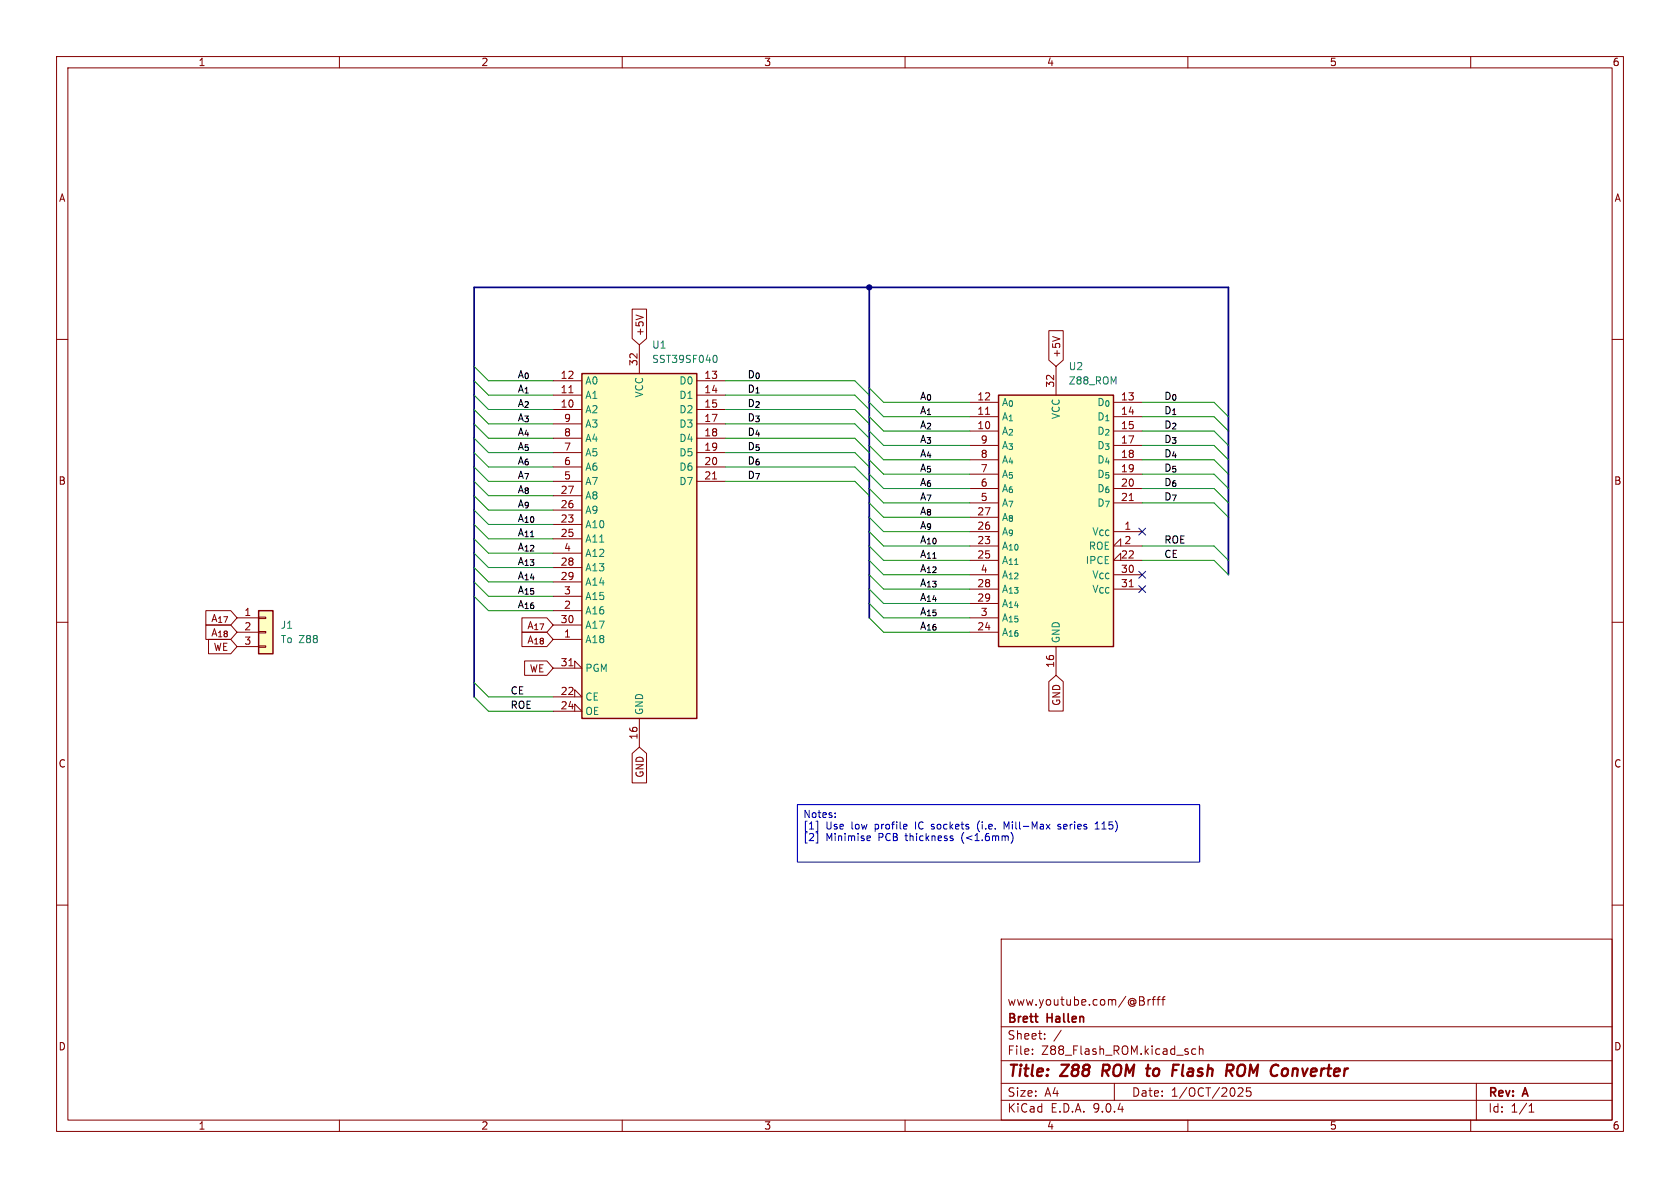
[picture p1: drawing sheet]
<svg xmlns="http://www.w3.org/2000/svg" width="297mm" height="210mm" viewBox="0 0 297 210" stroke-linecap="round" stroke-linejoin="round" font-family="sans-serif">
<g fill="none" stroke="#840000" stroke-width=".18">
<path d="M10 10h277v190h-277zM12 12h273v186h-273zM60 10v2M110 10v2M160 10v2M210 10v2M260 10v2M10 60h2M285 60h2M10 110h2M285 110h2M10 160h2"/>
<path d="M177 166h108v32h-108zM202.2 177.1v.5M203 176.7v1M203.4 176.7l-.3 .1-.1 .2M203.7 176.7h.5M204.2 176.2l-.3 .2v1.3M204.5 176.7h.6M205.1 176.2l-.4 .2v1.3M205.4 176.7h.6M206 176.2l-.4 .2v1.3M285 160h2M60 198v2"/>
<path d="M110 198v2M160 198v2M177 194.5h108M177 191.5h108M177 187.5h108M177 181.5h108M182.5 186.3v.1M182.5 185.5v.1M184.7 183.6v.1M184.7 182.8v.1M187.6 182.1l-1.3 2M197 191.5v3"/>
<path d="M210 198v2M211.4 185.5l-.4-.1-.3 .3v.4l.1 .2h.6M212 185.5l.2-.1 .4 .1 .1 .9M212 184.9v1.5M219 192.4l.5-.1 .2 .1v.3l-.9 1.1h.9M221.1 192.3h-.7l-.1 .7 .2-.1h.5l.2 .3-.1 .5-.2 .1-.6-.1M260 198v2M261 191.5v6.5M270.3 196.6h.9M270.3 195.5l.4-.4v1.5"/>
</g>
<path d="M195.1 188.2l-.3 2M207.5 188.2h.9M217.9 188.3a.53 .53 0 0 1 0 .8M219.4 188.2l-.2 .1a1.48 1.48 0 0 0-.3 1.8l.6 .1" fill="none" stroke="#840000" stroke-width=".4"/>
<path d="M45.7 108h2.6v7.6h-2.6z" fill="#ffffc2"/>
<path d="M45.7 108h2.6v7.6h-2.6z" fill="none" stroke="#840000" stroke-width=".25"/>
<path d="M41.9 109.2h3.8M41.9 111.8h3.8M41.9 114.3h3.8M45.7 109.1h1.3v.2h-1.3zM45.7 111.6h1.3v.3h-1.3zM45.7 114.2h1.3v.2h-1.3z" fill="none" stroke="#840000" stroke-width=".18"/>
<path d="M102.9 66h20.3v61h-20.3z" fill="#ffffc2"/>
<path d="M102.9 66h20.3v61h-20.3z" fill="none" stroke="#840000" stroke-width=".25"/>
<g fill="none" stroke="#840000" stroke-width=".18">
<path d="M97.8 67.3h5.1M97.8 69.9h5.1M97.8 72.4h5.1M97.8 74.9h5.1M97.8 77.5h5.1M100.6 69.4h.7M113 61v5M123.2 67.3h5.1M123.2 69.9h5.1M123.2 72.4h5.1M123.2 74.9h5.1M123.2 77.5h5.1"/>
<path d="M97.8 80h5.1M97.8 82.6h5.1M97.8 85.1h5.1M97.8 87.6h5.1M97.8 90.2h5.1M97.8 92.7h5.1M97.8 95.3h5.1M97.8 97.8h5.1M123.2 80h5.1M123.2 82.6h5.1M123.2 85.1h5.1M126 84.7h.7"/>
<path d="M97.8 118.1h5.1l-1.3-1.3v1.3M97.8 100.3h5.1M97.8 102.9h5.1M97.8 105.4h5.1M97.8 108h5.1M97.8 110.5h5.1M97.8 113h5.1M100.6 117.7h.7M97.8 123.2h5.1l-1.3-1.3v1.3M97.8 125.7h5.1l-1.3-1.2v1.2M113 127v5.1"/>
</g>
<path d="M126.4 62.8a.68 .68 0 0 1 .4 .6 .68 .68 0 0 1-.4 .7" fill="none" stroke="#008484" stroke-width=".18"/>
<path d="M176.5 69.9h20.3v44.4h-20.3z" fill="#ffffc2"/>
<path d="M176.5 69.9h20.3v44.4h-20.3z" fill="none" stroke="#840000" stroke-width=".25"/>
<g fill="none" stroke="#840000" stroke-width=".18">
<path d="M111.8 54.6h2.5v5.2l-1.3 1.2-1.2-1.2zM112.4 55.7l1.3 .4M185.4 58.5h2.6v5.2l-1.3 1.1-1.3-1.1zM186.1 59.5l1.3 .4M171.4 71.1h5.1M171.4 73.7h5.1M171.4 76.2h5.1M171.4 78.7h5.1M174.2 73.2h.8M186.7 64.8v5.1M196.8 71.1h5.1M196.8 73.7h5.1"/>
<path d="M196.8 76.2h5.1M196.8 78.7h5.1M171.4 81.3h5.1M171.4 83.8h5.1M171.4 86.4h5.1M171.4 88.9h5.1M171.4 91.4h5.1M171.4 94h5.1M171.4 96.5h5.1M171.4 99.1h5.1M196.8 81.3h5.1M196.8 83.8h5.1"/>
<path d="M196.8 86.4h5.1M196.8 88.9h5.1M196.8 94h5.1M198.1 96.5v-1.2l-1.3 1.2h5.1M198.1 99.1v-1.3l-1.3 1.3h5.1M199.6 88.5h.8M36.4 110.5h4.4l1.1 1.3-1.1 1.2h-4.4zM36.4 107.9h4.4l1.1 1.3-1.1 1.3h-4.4zM36.9 113h3.9l1.1 1.3-1.1 1.3h-3.9zM92.3 109.2h4.4l1.1 1.3-1.1 1.3h-4.4zM92.3 111.8h4.4l1.1 1.2-1.1 1.3h-4.4zM92.7 116.8h4l1.1 1.3-1.1 1.3h-4z"/>
<path d="M171.4 101.6h5.1M171.4 104.1h5.1M171.4 106.7h5.1M171.4 109.2h5.1M171.4 111.8h5.1M186.7 114.3v5.1M196.8 101.6h5.1M196.8 104.1h5.1M199.6 103.7h.8M111.8 133.2l1.2-1.1 1.3 1.1v5.2h-2.5zM185.4 120.5l1.3-1.1 1.3 1.1v5.2h-2.6z"/>
</g>
<path d="M153.7 50.8v58.4M217.2 101.6v-50.8h-133.4v72.4" fill="none" stroke="#000084" stroke-width=".3"/>
<g fill="none" stroke="#008400" stroke-width=".18">
<path d="M83.8 67.3l2.6 2.6h11.4M83.8 69.9l2.6 2.5h11.4M83.8 72.4l2.6 2.5h11.4M83.8 64.8l2.6 2.5h11.4M83.8 74.9l2.6 2.6h11.4M83.8 77.5l2.6 2.5h11.4M128.3 69.9h22.8l2.6 2.5M128.3 72.4h22.8l2.6 2.5M128.3 74.9h22.8l2.6 2.6M128.3 67.3h22.8l2.6 2.6M128.3 77.5h22.8l2.6 2.5M153.7 68.6l2.5 2.5h15.2"/>
<path d="M153.7 71.1l2.5 2.6h15.2M153.7 78.7l2.5 2.6h15.2M153.7 76.2l2.5 2.5h15.2M153.7 73.7l2.5 2.5h15.2M201.9 71.1h12.7l2.6 2.6M201.9 73.7h12.7l2.6 2.5M201.9 78.7h12.7l2.6 2.6M201.9 76.2h12.7l2.6 2.5M83.8 97.8l2.6 2.5h11.4M83.8 80l2.6 2.6h11.4M83.8 92.7l2.6 2.6h11.4M83.8 82.6l2.6 2.5h11.4"/>
<path d="M83.8 87.6l2.6 2.6h11.4M83.8 90.2l2.6 2.5h11.4M83.8 85.1l2.6 2.5h11.4M83.8 95.3l2.6 2.5h11.4M128.3 80h22.8l2.6 2.6M128.3 82.6h22.8l2.6 2.5M128.3 85.1h22.8l2.6 2.5M153.7 96.5l2.5 2.6h15.2M153.7 83.8l2.5 2.6h15.2M153.7 86.4l2.5 2.5h15.2M153.7 94l2.5 2.5h15.2M153.7 81.3l2.5 2.5h15.2"/>
<path d="M153.7 99.1l2.5 2.5h15.2M153.7 88.9l2.5 2.5h15.2M153.7 91.4l2.5 2.6h15.2M201.9 99.1h12.7l2.6 2.5M201.9 86.4h12.7l2.6 2.5M201.9 88.9h12.7l2.6 2.5M201.9 96.5h12.7l2.6 2.6M201.9 81.3h12.7l2.6 2.5M201.9 83.8h12.7l2.6 2.6M83.8 100.3l2.6 2.6h11.4M83.8 105.4l2.6 2.6h11.4M83.8 102.9l2.6 2.5h11.4"/>
<path d="M153.7 101.6l2.5 2.5h15.2M153.7 109.2l2.5 2.6h15.2M153.7 106.7l2.5 2.5h15.2M153.7 104.1l2.5 2.6h15.2M83.8 123.2l2.6 2.5h11.4M83.8 120.7l2.6 2.5h11.4"/>
</g>
<path d="M201.3 93.4l1.2 1.2M202.5 93.4l-1.2 1.2M201.3 101l1.2 1.2M201.3 103.5l1.2 1.2M202.5 101l-1.2 1.2M202.5 103.5l-1.2 1.2" fill="none" stroke="#000084" stroke-width=".18"/>
<g fill="none" stroke="#0000c2" stroke-width=".18">
<path d="M141 142.2h71.1v10.2h-71.1zM144.3 147.2h.3v1.8h-.3M144.6 145.2v1.8h-.3M147.6 144.4v.1M147.6 143.7v.1M153.5 147.8h.3l.1 .3-.6 .1M153.8 148.5l-.3 .1M160.3 145.8v.2l-.6 .1M164.6 146.5l.2 .1M164.8 145.7l-.2 .2 .2 .2M168.1 148.2h.4v.2l-.2 .2h-.2M168.1 147.8h.4"/>
<path d="M173.2 145.1a1.46 1.46 0 0 0 0 1.9M178.4 145.3l-.5 .9-.4-.9v1.3M179 147.5a1.48 1.48 0 0 1-.3 1.6M187.5 145.8l-.3-.1-.2 .2 .1 .2 .4 .1v.3h-.5M193.6 146.6h.7M193.6 145.7l.4-.4v1.3"/>
</g>
<circle cx="153.7" cy="50.8" r=".46" fill="#000084" stroke="#000084" stroke-width=".18"/>
<g font-size="2.8" fill="#840000">
<text x="178" y="190.9">Title:</text>
<text x="187.7" y="190.9">Z88</text>
<text x="195.7" y="190.9">ROM</text>
<text x="204.4" y="190.9">to</text>
<text x="209.7" y="190.9">Flash</text>
<text x="220" y="190.9">ROM</text>
<text x="228.7" y="190.9">Converter</text>
</g>
<g font-size="2.1" fill="#840000">
<text x="178" y="178">www.youtube.com/@Brfff</text>
<text x="178" y="184">Sheet:</text>
<text x="178" y="181.2">Brett</text>
<text x="185.2" y="181.2">Hallen</text>
<text x="178" y="186.7">File:</text>
<text x="184.1" y="186.7">Z88_Flash_ROM.kicad_sch</text>
<text x="178" y="196.9">KiCad</text>
<text x="178" y="194.1">Size:</text>
<text x="184.7" y="194.1">A4</text>
<text x="185.7" y="196.9">E.D.A.</text>
<text x="193.3" y="196.9">9.0.4</text>
<text x="200" y="194.1">Date:</text>
<text x="207" y="194.1">1/OCT/2025</text>
<text x="263" y="194.3">Rev:</text>
<text x="263" y="196.9">Id:</text>
<text x="267.1" y="196.9">1/1</text>
<text x="269.4" y="194.3">A</text>
</g>
<g font-size="1.8" fill="#840000">
<text x="35" y="11.9">1</text>
<text x="85" y="11.9">2</text>
<text x="135" y="11.9">3</text>
<text x="185" y="11.9">4</text>
<text x="235" y="11.9">5</text>
<text x="285" y="11.9">6</text>
<text x="10.3" y="35.9">A</text>
<text x="285.3" y="35.9">A</text>
<text x="114" y="59.5" transform="rotate(-90 114 59.5)">+5V</text>
<text x="112.8" y="64.8" transform="rotate(-90 112.8 64.8)">32</text>
<text x="187.6" y="63.3" transform="rotate(-90 187.6 63.3)">+5V</text>
<text x="99" y="67.1">12</text>
<text x="99" y="69.6">11</text>
<text x="124.4" y="67.1">13</text>
<text x="124.4" y="69.6">14</text>
<text x="172.7" y="70.9">12</text>
<text x="186.4" y="68.6" transform="rotate(-90 186.4 68.6)">32</text>
<text x="198.1" y="70.9">13</text>
<text x="99" y="72.1">10</text>
<text x="99.6" y="74.7">9</text>
<text x="99.6" y="77.2">8</text>
<text x="124.4" y="72.1">15</text>
<text x="124.4" y="74.7">17</text>
<text x="124.4" y="77.2">18</text>
<text x="172.7" y="73.4">11</text>
<text x="172.7" y="75.9">10</text>
<text x="198.1" y="73.4">14</text>
<text x="198.1" y="75.9">15</text>
<text x="99.6" y="79.8">7</text>
<text x="99.6" y="82.3">6</text>
<text x="124.4" y="79.8">19</text>
<text x="124.4" y="82.3">20</text>
<text x="173.3" y="78.5">9</text>
<text x="173.3" y="81">8</text>
<text x="173.3" y="83.6">7</text>
<text x="198.1" y="78.5">17</text>
<text x="198.1" y="81">18</text>
<text x="198.1" y="83.6">19</text>
<text x="10.3" y="85.9">B</text>
<text x="99" y="87.4">27</text>
<text x="99" y="89.9">26</text>
<text x="99.6" y="84.8">5</text>
<text x="124.4" y="84.8">21</text>
<text x="173.3" y="86.1">6</text>
<text x="173.3" y="88.6">5</text>
<text x="198.1" y="86.1">20</text>
<text x="198.1" y="88.6">21</text>
<text x="285.3" y="85.9">B</text>
<text x="99" y="92.5">23</text>
<text x="99" y="95">25</text>
<text x="172.7" y="91.2">27</text>
<text x="172.7" y="93.7">26</text>
<text x="198.7" y="93.7">1</text>
<text x="99" y="100.1">28</text>
<text x="99.6" y="97.5">4</text>
<text x="172.7" y="96.3">23</text>
<text x="172.7" y="98.8">25</text>
<text x="173.3" y="101.3">4</text>
<text x="198.1" y="98.8">22</text>
<text x="198.1" y="101.3">30</text>
<text x="198.7" y="96.3">2</text>
<text x="99" y="102.6">29</text>
<text x="99.6" y="105.2">3</text>
<text x="99.6" y="107.7">2</text>
<text x="172.7" y="103.9">28</text>
<text x="172.7" y="106.4">29</text>
<text x="198.1" y="103.9">31</text>
<text x="37.2" y="112.7">A_{18}</text>
<text x="37.2" y="110.2">A_{17}</text>
<text x="43.1" y="109">1</text>
<text x="43.1" y="111.5">2</text>
<text x="93.1" y="111.4">A_{17}</text>
<text x="93.1" y="114">A_{18}</text>
<text x="99" y="110.2">30</text>
<text x="99.6" y="112.8">1</text>
<text x="172.7" y="111.5">24</text>
<text x="173.3" y="109">3</text>
<text x="37.7" y="115.3">WE</text>
<text x="43.1" y="114">3</text>
<text x="93.6" y="119.1">WE</text>
<text x="99" y="117.9">31</text>
<text x="186.4" y="118.2" transform="rotate(-90 186.4 118.2)">16</text>
<text x="99" y="122.9">22</text>
<text x="99" y="125.5">24</text>
<text x="187.6" y="124.9" transform="rotate(-90 187.6 124.9)">GND</text>
<text x="112.8" y="130.9" transform="rotate(-90 112.8 130.9)">16</text>
<text x="10.3" y="135.9">C</text>
<text x="114" y="137.6" transform="rotate(-90 114 137.6)">GND</text>
<text x="285.3" y="135.9">C</text>
<text x="10.3" y="185.9">D</text>
<text x="285.3" y="185.9">D</text>
<text x="35" y="199.9">1</text>
<text x="85" y="199.9">2</text>
<text x="135" y="199.9">3</text>
<text x="185" y="199.9">4</text>
<text x="235" y="199.9">5</text>
<text x="285" y="199.9">6</text>
</g>
<g font-size="1.8" fill="#008484">
<text x="115.2" y="61.8">U1</text>
<text x="115.2" y="64.4">SST39SF040</text>
<text x="188.8" y="65.6">U2</text>
<text x="103.4" y="68.2">A0</text>
<text x="103.4" y="70.7">A1</text>
<text x="113.9" y="70.4" transform="rotate(-90 113.9 70.4)">VCC</text>
<text x="120" y="68.2">D0</text>
<text x="120" y="70.7">D1</text>
<text x="177" y="72">A_{0}</text>
<text x="188.8" y="68.2">Z88_ROM</text>
<text x="193.9" y="72">D_{0}</text>
<text x="103.4" y="73.3">A2</text>
<text x="103.4" y="75.8">A3</text>
<text x="120" y="73.3">D2</text>
<text x="120" y="75.8">D3</text>
<text x="177" y="74.5">A_{1}</text>
<text x="177" y="77.1">A_{2}</text>
<text x="187.6" y="74.2" transform="rotate(-90 187.6 74.2)">VCC</text>
<text x="193.9" y="74.5">D_{1}</text>
<text x="193.9" y="77.1">D_{2}</text>
<text x="103.4" y="78.3">A4</text>
<text x="103.4" y="80.9">A5</text>
<text x="103.4" y="83.4">A6</text>
<text x="120" y="78.3">D4</text>
<text x="120" y="80.9">D5</text>
<text x="120" y="83.4">D6</text>
<text x="177" y="79.6">A_{3}</text>
<text x="177" y="82.1">A_{4}</text>
<text x="193.9" y="79.6">D_{3}</text>
<text x="193.9" y="82.1">D_{4}</text>
<text x="103.4" y="86">A7</text>
<text x="103.4" y="88.5">A8</text>
<text x="120" y="86">D7</text>
<text x="177" y="84.7">A_{5}</text>
<text x="177" y="87.2">A_{6}</text>
<text x="177" y="89.8">A_{7}</text>
<text x="193.9" y="84.7">D_{5}</text>
<text x="193.9" y="87.2">D_{6}</text>
<text x="193.9" y="89.8">D_{7}</text>
<text x="103.4" y="91">A9</text>
<text x="103.4" y="93.6">A10</text>
<text x="177" y="92.3">A_{8}</text>
<text x="177" y="94.8">A_{9}</text>
<text x="193" y="94.8">V_{CC}</text>
<text x="103.4" y="96.1">A11</text>
<text x="103.4" y="98.7">A12</text>
<text x="103.4" y="101.2">A13</text>
<text x="177" y="97.4">A_{10}</text>
<text x="177" y="99.9">A_{11}</text>
<text x="191.8" y="99.9">IPCE</text>
<text x="192.4" y="97.4">ROE</text>
<text x="103.4" y="103.7">A14</text>
<text x="103.4" y="106.3">A15</text>
<text x="177" y="102.5">A_{12}</text>
<text x="177" y="105">A_{13}</text>
<text x="177" y="107.5">A_{14}</text>
<text x="193" y="102.5">V_{CC}</text>
<text x="193" y="105">V_{CC}</text>
<text x="49.5" y="111.4">J1</text>
<text x="49.5" y="113.9">To Z88</text>
<text x="103.4" y="108.8">A16</text>
<text x="103.4" y="111.4">A17</text>
<text x="103.4" y="113.9">A18</text>
<text x="177" y="110.1">A_{15}</text>
<text x="177" y="112.6">A_{16}</text>
<text x="187.6" y="113.8" transform="rotate(-90 187.6 113.8)">GND</text>
<text x="103.4" y="119">PGM</text>
<text x="103.4" y="124.1">CE</text>
<text x="103.4" y="126.6">OE</text>
<text x="113.9" y="126.5" transform="rotate(-90 113.9 126.5)">GND</text>
</g>
<g font-size="1.8">
<text x="91.4" y="67">A_{0}</text>
<text x="91.4" y="69.5">A_{1}</text>
<text x="132.1" y="69.5">D_{1}</text>
<text x="132.1" y="67">D_{0}</text>
<text x="162.6" y="70.8">A_{0}</text>
<text x="205.7" y="70.8">D_{0}</text>
<text x="91.4" y="74.6">A_{3}</text>
<text x="91.4" y="77.1">A_{4}</text>
<text x="91.4" y="72">A_{2}</text>
<text x="132.1" y="72">D_{2}</text>
<text x="132.1" y="77.1">D_{4}</text>
<text x="132.1" y="74.6">D_{3}</text>
<text x="162.6" y="75.9">A_{2}</text>
<text x="162.6" y="73.3">A_{1}</text>
<text x="205.7" y="73.3">D_{1}</text>
<text x="205.7" y="75.9">D_{2}</text>
<text x="91.4" y="82.2">A_{6}</text>
<text x="91.4" y="79.7">A_{5}</text>
<text x="132.1" y="79.7">D_{5}</text>
<text x="132.1" y="82.2">D_{6}</text>
<text x="162.6" y="78.4">A_{3}</text>
<text x="162.6" y="80.9">A_{4}</text>
<text x="162.6" y="83.5">A_{5}</text>
<text x="205.7" y="78.4">D_{3}</text>
<text x="205.7" y="80.9">D_{4}</text>
<text x="205.7" y="83.5">D_{5}</text>
<text x="91.4" y="87.3">A_{8}</text>
<text x="91.4" y="84.7">A_{7}</text>
<text x="91.4" y="89.8">A_{9}</text>
<text x="132.1" y="84.7">D_{7}</text>
<text x="162.6" y="88.6">A_{7}</text>
<text x="162.6" y="86">A_{6}</text>
<text x="205.7" y="88.6">D_{7}</text>
<text x="205.7" y="86">D_{6}</text>
<text x="91.4" y="94.9">A_{11}</text>
<text x="91.4" y="92.4">A_{10}</text>
<text x="162.6" y="91.1">A_{8}</text>
<text x="162.6" y="93.6">A_{9}</text>
<text x="91.4" y="100">A_{13}</text>
<text x="91.4" y="97.4">A_{12}</text>
<text x="162.6" y="101.3">A_{12}</text>
<text x="162.6" y="96.2">A_{10}</text>
<text x="162.6" y="98.7">A_{11}</text>
<text x="205.7" y="96.2">ROE</text>
<text x="205.7" y="98.7">CE</text>
<text x="91.4" y="102.5">A_{14}</text>
<text x="91.4" y="105.1">A_{15}</text>
<text x="91.4" y="107.6">A_{16}</text>
<text x="162.6" y="106.3">A_{14}</text>
<text x="162.6" y="103.8">A_{13}</text>
<text x="162.6" y="108.9">A_{15}</text>
<text x="162.6" y="111.4">A_{16}</text>
<text x="90.2" y="122.8">CE</text>
<text x="90.2" y="125.4">ROE</text>
</g>
<g font-size="1.8" fill="#0000c2">
<text x="141.9" y="144.9">Notes:</text>
<text x="141.9" y="147">[1]</text>
<text x="141.9" y="149">[2]</text>
<text x="146" y="147">Use</text>
<text x="146" y="149">Minimise</text>
<text x="150.6" y="147">low</text>
<text x="154.9" y="147">profile</text>
<text x="155.4" y="149">PCB</text>
<text x="160.4" y="149">thickness</text>
<text x="162.3" y="147">IC</text>
<text x="165.3" y="147">sockets</text>
<text x="170.4" y="149">(&lt;1.6mm)</text>
<text x="173.6" y="147">(i.e.</text>
<text x="178.5" y="147">Mill-Max</text>
<text x="188.3" y="147">series</text>
<text x="195.1" y="147">115)</text>
</g>
</svg>
